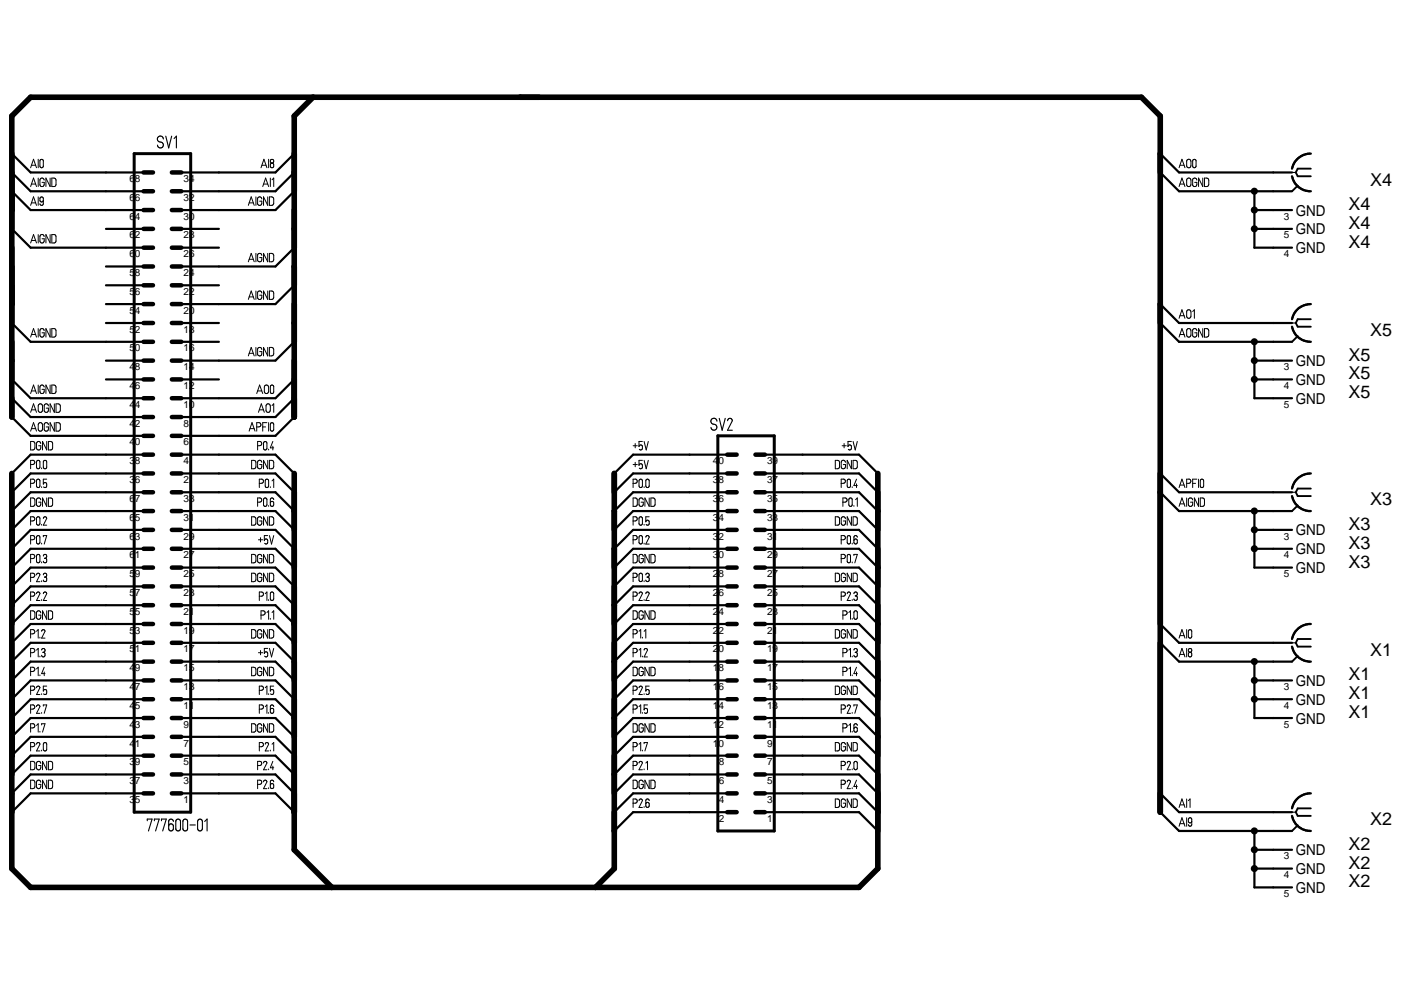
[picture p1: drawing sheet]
<svg xmlns="http://www.w3.org/2000/svg" width="297mm" height="210mm" viewBox="0 0 297 210" stroke-linecap="round" stroke-linejoin="round" font-family="sans-serif">
<g fill="none" stroke="#000" stroke-width=".47">
<path d="M2.5 36.5l4 4h23.9M2.5 32.5l4 4h23.9M62.3 36.5l-4 4h-19.9M62.3 32.5l-4 4h-19.9M245.5 36.5l3.9 4h23.9M245.5 32.5l3.9 4h23.9M2.5 48.4l4 4h23.9M2.5 40.5l4 4h23.9M22.4 48.4h8M22.4 56.4h8M38.4 48.4h7.9M38.4 52.4h7.9"/>
<path d="M62.3 40.5l-4 4h-19.9M62.3 52.4l-4 4h-19.9M265.4 48.4h7.9M265.4 40.5v11.9h7.9M265.4 44.5h7.9M2.5 68.3l4 4h23.9M22.4 76.3h8M22.4 68.3h8M22.4 60.4h8M22.4 64.3h8M38.4 72.3h7.9M38.4 68.3h7.9"/>
<path d="M38.4 60.4h7.9M62.3 72.3l-4 4h-19.9M62.3 60.4l-4 3.9h-19.9M245.5 68.3l3.9 4h23.9M245.5 64.3l3.9 4h23.9M265.4 72.3v12h7.9M265.4 76.3h7.9M2.5 80.3l4 4h23.9M2.5 84.3l4 3.9h23.9M2.5 88.2l4 4h23.9M22.4 80.3h8M30.4 96.2h-23.9l-4 4"/>
<path d="M38.4 96.2h19.9l4 4M38.4 80.3h7.9M62.3 80.3l-4 4h-19.9M62.3 84.3l-4 3.9h-19.9M62.3 88.2l-4 4h-19.9M153.9 96.2h-20l-3.9 4M161.8 96.2h19.9l4 4M265.4 80.3h7.9M30.4 116.1h-23.9l-4 4M30.4 112.1h-23.9l-4 4M30.4 108.1h-23.9l-4 4M30.4 104.2h-23.9l-4 3.9"/>
<path d="M30.4 100.2h-23.9l-4 4M38.4 116.1h19.9l4 4M38.4 112.1h19.9l4 4M38.4 108.1h19.9l4 4M38.4 104.2h19.9l4 3.9M38.4 100.2h19.9l4 4M153.9 116.1h-20l-3.9 4M153.9 112.1h-20l-3.9 4M153.9 108.1h-20l-3.9 4M153.9 104.2h-20l-3.9 3.9M153.9 100.2h-20l-3.9 4M161.8 116.1h19.9l4 4"/>
<path d="M161.8 112.1h19.9l4 4M161.8 108.1h19.9l4 4M161.8 104.2h19.9l4 3.9M161.8 100.2h19.9l4 4M245.5 104.2l3.9 3.9h23.9M245.5 100.2l3.9 4h23.9M265.4 108.1v12h7.9M265.4 116.1h7.9M265.4 112.1h7.9M30.4 140h-23.9l-4 4M30.4 136h-23.9l-4 4M30.4 120.1h-23.9l-4 4"/>
<path d="M30.4 124.1h-23.9l-4 4M30.4 128.1h-23.9l-4 3.9M30.4 132h-23.9l-4 4M38.4 140h19.9l4 4M38.4 136h19.9l4 4M38.4 120.1h19.9l4 4M38.4 124.1h19.9l4 4M38.4 128.1h19.9l4 3.9M38.4 132h19.9l4 4M153.9 140h-20l-3.9 4M153.9 136h-20l-3.9 4M153.9 120.1h-20l-3.9 4"/>
<path d="M153.9 124.1h-20l-3.9 4M153.9 128.1h-20l-3.9 3.9M153.9 132h-20l-3.9 4M161.8 140h19.9l4 4M161.8 136h19.9l4 4M161.8 120.1h19.9l4 4M161.8 124.1h19.9l4 4M161.8 128.1h19.9l4 3.9M161.8 132h19.9l4 4M245.5 136l3.9 4h23.9M245.5 132l3.9 4h23.9M265.4 140v11.9h7.9"/>
<path d="M30.4 151.9h-23.9l-4 4M30.4 148h-23.9l-4 3.9M30.4 144h-23.9l-4 4M30.4 155.9h-23.9l-4 4M30.4 159.9h-23.9l-4 4M38.4 151.9h19.9l4 4M38.4 148h19.9l4 3.9M38.4 144h19.9l4 4M38.4 155.9h19.9l4 4M38.4 159.9h19.9l4 4M153.9 151.9h-20l-3.9 4M153.9 148h-20l-3.9 3.9"/>
<path d="M153.9 144h-20l-3.9 4M153.9 155.9h-20l-3.9 4M153.9 159.9h-20l-3.9 4M161.8 151.9h19.9l4 4M161.8 148h19.9l4 3.9M161.8 144h19.9l4 4M161.8 155.9h19.9l4 4M161.8 159.9h19.9l4 4M265.4 148h7.9M265.4 144h7.9M30.4 163.9h-23.9l-4 4M30.4 167.9h-23.9l-4 4"/>
<path d="M38.4 163.9h19.9l4 4M38.4 167.9h19.9l4 4M153.9 171.9h-20l-3.9 3.9M153.9 163.9h-20l-3.9 4M153.9 167.9h-20l-3.9 4M161.8 171.9h19.9l4 3.9M161.8 163.9h19.9l4 4M161.8 167.9h19.9l4 4M245.5 171.9l3.9 3.9h23.9M245.5 167.9l3.9 4h23.9M265.4 175.8v12h7.9M265.4 179.8h7.9"/>
<path d="M265.4 183.8h7.9"/>
</g>
<path d="M273.3 37.3a4 4 0 0 0 4 3.2M277.3 32.5a4 4 0 0 0-4 3.2M273.3 69.1a4 4 0 0 0 4 3.2M277.3 64.3a4 4 0 0 0-4 3.2M273.3 105a4 4 0 0 0 4 3.1M277.3 100.2a4 4 0 0 0-4 3.2M273.3 136.8a4 4 0 0 0 4 3.2M277.3 132a4 4 0 0 0-4 3.2M273.3 172.6a4 4 0 0 0 4 3.2M277.3 167.9a3.9 3.9 0 0 0-4 3.1" fill="none" stroke="#000" stroke-width=".49"/>
<path d="M274.6 39.3l-1.3 1.2M277.3 35.7h-2.7l-.4 .8 .4 .8h2.7M274.6 71.1l-1.3 1.2M277.3 67.5h-2.7l-.4 .8 .4 .8h2.7M274.6 107l-1.3 1.1M277.3 103.4h-2.7l-.4 .8 .4 .8h2.7M274.6 138.8l-1.3 1.2M277.3 135.2h-2.7l-.4 .8 .4 .8h2.7M274.6 174.6l-1.3 1.2M277.3 171h-2.7l-.4 .9 .4 .7h2.7" fill="none" stroke="#000" stroke-width=".4"/>
<g fill="none" stroke="#000" stroke-width=".23">
<path d="M34.6 29.4a.66 .66 0 0 0-.8-.6 .66 .66 0 0 0-.5 .9 .66 .66 0 0 0 .8 .4 .63 .63 0 0 1 .2 1.1 .63 .63 0 0 1-1-.5M35.1 28.8l.6 2.5 .6-2.5M36.8 29.3l.5-.5v2.5M273.3 36.5h.9M273.3 68.3h.9M151.7 89.1a.67 .67 0 0 0-.8-.6 .67 .67 0 0 0-.5 .9 .67 .67 0 0 0 .9 .4 .63 .63 0 0 1 .1 1.1 .63 .63 0 0 1-1-.5M152.2 88.5l.6 2.5 .6-2.5M153.9 89a.51 .51 0 0 1 .5-.5 .51 .51 0 0 1 .5 .5l-1 2h1M273.3 104.2h.9M273.3 136h.9M31.2 173.7v-.4h1l-.8 2.5M32.7 173.7v-.4h1l-.8 2.5"/>
<path d="M34.2 173.7v-.4h1l-.8 2.5M36.7 173.8a.5 .5 0 0 0-.5-.5 .5 .5 0 0 0-.5 .5v1.5a.5 .5 0 0 0 .5 .5 .5 .5 0 0 0 .5-.5v-.5a.5 .5 0 0 0-.5-.5 .5 .5 0 0 0-.5 .5M37.3 173.5l.5-.2 .4 .4v1.6a.5 .5 0 0 1-.5 .5 .5 .5 0 0 1-.5-.5zM38.8 173.5l.5-.2 .4 .4v1.6a.5 .5 0 0 1-.5 .5 .5 .5 0 0 1-.5-.5zM40.2 174.6h1.1M41.9 173.5l.5-.2 .4 .4v1.6a.51 .51 0 0 1-.5 .5 .51 .51 0 0 1-.5-.5zM43.3 173.8l.5-.5v2.5M273.3 171.9h.9"/>
</g>
<g fill="none" stroke="#000" stroke-width=".95">
<path d="M30.4 36.5h2M36.4 36.5h2M30.4 44.5h2M30.4 40.5h2M30.4 52.4h2M30.4 48.4h2M30.4 56.4h2M36.4 44.5h2M36.4 40.5h2M36.4 52.4h2M36.4 48.4h2M36.4 56.4h2"/>
<path d="M30.4 64.3h2M30.4 60.4h2M30.4 72.3h2M30.4 68.3h2M30.4 76.3h2M36.4 64.3h2M36.4 60.4h2M36.4 72.3h2M36.4 68.3h2M36.4 76.3h2M30.4 96.2h2M30.4 80.3h2"/>
<path d="M30.4 92.2h2M30.4 88.2h2M30.4 84.3h2M36.4 96.2h2M36.4 80.3h2M36.4 92.2h2M36.4 88.2h2M36.4 84.3h2M153.9 96.2h2M159.8 96.2h2M30.4 100.2h2M30.4 104.2h2"/>
<path d="M30.4 108.1h2M30.4 112.1h2M30.4 116.1h2M36.4 100.2h2M36.4 104.2h2M36.4 108.1h2M36.4 112.1h2M36.4 116.1h2M153.9 100.2h2M153.9 104.2h2M153.9 108.1h2M153.9 112.1h2"/>
<path d="M153.9 116.1h2M159.8 100.2h2M159.8 104.2h2M159.8 108.1h2M159.8 112.1h2M159.8 116.1h2M30.4 120.1h2M30.4 124.1h2M30.4 128.1h2M30.4 132h2M30.4 136h2M30.4 140h2"/>
<path d="M36.4 120.1h2M36.4 124.1h2M36.4 128.1h2M36.4 132h2M36.4 136h2M36.4 140h2M153.9 120.1h2M153.9 124.1h2M153.9 128.1h2M153.9 132h2M153.9 136h2M153.9 140h2"/>
<path d="M159.8 120.1h2M159.8 124.1h2M159.8 128.1h2M159.8 132h2M159.8 136h2M159.8 140h2M30.4 144h2M30.4 148h2M30.4 151.9h2M30.4 159.9h2M30.4 155.9h2M36.4 144h2"/>
<path d="M36.4 148h2M36.4 151.9h2M36.4 159.9h2M36.4 155.9h2M153.9 144h2M153.9 148h2M153.9 151.9h2M153.9 159.9h2M153.9 155.9h2M159.8 144h2M159.8 148h2M159.8 151.9h2"/>
<path d="M159.8 159.9h2M159.8 155.9h2M30.4 167.9h2M30.4 163.9h2M36.4 167.9h2M36.4 163.9h2M153.9 171.9h2M153.9 167.9h2M153.9 163.9h2M159.8 171.9h2M159.8 167.9h2M159.8 163.9h2"/>
</g>
<path d="M28.4 32.5h11.9v139.4h-11.9zM151.9 92.2h11.9v83.6h-11.9z" fill="none" stroke="#000" stroke-width=".63"/>
<g fill="none" stroke="#000" stroke-width=".21">
<path d="M6.5 39.5l.6-1.8 .6 1.8M6.5 35.5l.6-1.8 .6 1.8M6.7 35h.9M6.7 38.9h.9M8.1 33.7v1.8M8.1 37.7v1.8M8.5 33.8l.4-.1 .2 .2 .1 1.2a.36 .36 0 0 1-.4 .4 .36 .36 0 0 1-.4-.4zM8.9 38.6h.5v.4M9.3 38.1a.44 .44 0 0 0-.4-.4 .44 .44 0 0 0-.5 .4v.9a.44 .44 0 0 0 .5 .5 .44 .44 0 0 0 .4-.5M10.6 37.7v1.8l-.9-1.8v1.8M11 37.7h.6l.2 .3 .1 1-.3 .5h-.6zM55.2 35.5l.6-1.8 .7 1.8"/>
<path d="M55.4 35h.9M55.6 39.5l.6-1.8 .6 1.8M55.8 38.9h.8M56.8 33.7v1.8M57.2 37.7v1.8M57.3 34.6l.2-.1a.45 .45 0 0 1 .4 .6 .45 .45 0 0 1-.6 .3zM57.6 38l.3-.3v1.8M249.4 35.5l.7-1.8 .6 1.8M249.4 39.5l.7-1.8 .6 1.8M249.6 35h.9M249.6 38.9h.9M251.9 34.1a.44 .44 0 0 0-.4-.4 .44 .44 0 0 0-.4 .4v1a.44 .44 0 0 0 .4 .4 .44 .44 0 0 0 .4-.4"/>
<path d="M251.9 38.1a.44 .44 0 0 0-.4-.4 .44 .44 0 0 0-.4 .4v.9a.44 .44 0 0 0 .4 .5 .44 .44 0 0 0 .4-.5M252 34.1v1M252 38.1v.9M252.3 38.1a.46 .46 0 0 1 .5-.4 .46 .46 0 0 1 .4 .4M252.3 38.1v.9M252.4 33.8l.4-.1 .2 .2v1.2a.36 .36 0 0 1-.3 .4 .36 .36 0 0 1-.4-.4zM252.8 38.6h.4v.4a.46 .46 0 0 1-.4 .5 .46 .46 0 0 1-.5-.5M254.5 37.7v1.8l-.9-1.8v1.8M254.8 37.7h.6l.3 .3v1l-.3 .5h-.6zM6.5 43.5l.6-1.8 .6 1.8M6.5 51.4l.6-1.8 .6 1.8M6.7 42.9h.9"/>
<path d="M6.7 50.9h.9M8.1 41.7v1.8M8.1 49.6v1.8M8.9 50.5h.5v.5M9.2 42.4a.36 .36 0 0 1-.4 .3 .36 .36 0 0 1-.4-.3v-.4a.36 .36 0 0 1 .4-.3 .36 .36 0 0 1 .4 .3v1.1a.36 .36 0 0 1-.4 .4 .36 .36 0 0 1-.4-.4M9.3 50.1a.44 .44 0 0 0-.4-.5 .44 .44 0 0 0-.5 .5v.9a.44 .44 0 0 0 .5 .4 .44 .44 0 0 0 .4-.4M10.6 49.6v1.8l-.9-1.8v1.8M11 49.6l.6 .1 .2 .2 .1 1.1-.3 .4h-.6zM52.5 55.4l.6-1.8 .7 1.8M52.5 43.5l.6-1.8 .7 1.8M52.7 42.9h.9M52.7 54.9h.9"/>
<path d="M54.1 41.7v1.8M54.1 53.6v1.8M55.4 42.1a.44 .44 0 0 0-.5-.4 .44 .44 0 0 0-.4 .4v.9a.44 .44 0 0 0 .4 .5 .44 .44 0 0 0 .5-.5v-.4h-.5M55.4 54a.44 .44 0 0 0-.5-.4 .44 .44 0 0 0-.4 .4v1a.44 .44 0 0 0 .4 .4 .44 .44 0 0 0 .5-.4v-.5h-.5M56.6 41.7v1.8l-.8-1.8v1.8M56.6 53.6v1.8l-.8-1.8v1.8M57 41.7h.6l.3 .2v1.1l-.3 .4-.6 .1zM57 53.6h.6l.3 .3v1.1l-.3 .4h-.6zM6.5 71.3l.6-1.8 .6 1.8M6.7 70.8h.9M8.1 69.5v1.8M8.9 70.4h.5v.5"/>
<path d="M9.3 70a.44 .44 0 0 0-.4-.5 .44 .44 0 0 0-.5 .5v.9a.44 .44 0 0 0 .5 .4 .44 .44 0 0 0 .4-.4M10.6 69.5v1.8l-.9-1.8v1.8M11 69.5l.6 .1 .2 .2 .1 1.1-.3 .4h-.6zM52.5 75.3l.6-1.8 .7 1.8M52.5 63.4l.6-1.8 .7 1.8M52.7 74.8h.9M52.7 62.8h.9M54.1 61.6v1.8M54.1 73.5v1.8M55.4 62a.44 .44 0 0 0-.5-.4 .44 .44 0 0 0-.4 .4v.9a.44 .44 0 0 0 .4 .5 .44 .44 0 0 0 .5-.5v-.4h-.5M55.4 74a.44 .44 0 0 0-.5-.5 .44 .44 0 0 0-.4 .5v.9a.44 .44 0 0 0 .4 .4 .44 .44 0 0 0 .5-.4v-.5h-.5M56.6 61.6v1.8l-.8-1.8v1.8"/>
<path d="M56.6 73.5v1.8l-.8-1.8v1.8M57 61.6h.6l.3 .2v1.1l-.3 .4-.6 .1zM57 73.5l.6 .1 .3 .2v1.1l-.3 .4h-.6zM249.4 67.4l.7-1.8 .6 1.8M249.4 71.3l.7-1.8 .6 1.8M249.6 66.8h.9M249.6 70.8h.9M251.9 66a.44 .44 0 0 0-.4-.5 .44 .44 0 0 0-.4 .5v.9a.44 .44 0 0 0 .4 .5 .44 .44 0 0 0 .4-.5M251.9 70a.44 .44 0 0 0-.4-.5 .44 .44 0 0 0-.4 .5v.9a.44 .44 0 0 0 .4 .4 .44 .44 0 0 0 .4-.4M252 66v.9M252 70v.9M252.3 70a.46 .46 0 0 1 .5-.5 .46 .46 0 0 1 .4 .5"/>
<path d="M252.3 70v.9M252.3 65.9l.4-.3v1.8M252.8 70.4h.4v.5a.46 .46 0 0 1-.4 .4 .46 .46 0 0 1-.5-.4M254.5 69.5v1.8l-.9-1.8v1.8M254.8 69.5l.6 .1 .3 .2v1.1l-.3 .4h-.6zM6.5 93.4l.6 .1 .2 .2 .1 1.1-.3 .4h-.6zM6.5 91.2l.6-1.8 .6 1.8M6.5 87.2l.6-1.8 .6 1.8M6.5 83.3l.6-1.8 .6 1.8M6.7 90.7h.9M6.7 86.7h.9M6.7 82.7h.9"/>
<path d="M6.9 97.4a.46 .46 0 0 1 .5 .4 .46 .46 0 0 1-.5 .5h-.4M6.9 97.4h-.4v1.8M7.8 97.5l.3-.1 .3 .2v1.2a.36 .36 0 0 1-.3 .4 .36 .36 0 0 1-.4-.4zM8.1 81.5v1.8M8.2 85.6l.2-.2 .5 .2 .1 1.2a.44 .44 0 0 1-.5 .5 .44 .44 0 0 1-.4-.5zM8.2 89.6l.2-.2 .5 .2 .1 1.2a.44 .44 0 0 1-.5 .4 .44 .44 0 0 1-.4-.4zM8.6 93.9a.44 .44 0 0 0-.4-.5 .44 .44 0 0 0-.5 .5v.9a.46 .46 0 0 0 .5 .4 .46 .46 0 0 0 .4-.4v-.5h-.4M8.8 99v.2M8.9 82.4h.5v.4M9.2 97.5l.4-.1 .3 .2v1.2a.36 .36 0 0 1-.4 .4 .36 .36 0 0 1-.3-.4zM9.3 81.9a.44 .44 0 0 0-.4-.4 .44 .44 0 0 0-.5 .4v.9a.44 .44 0 0 0 .5 .5 .44 .44 0 0 0 .4-.5M9.3 89.9a.46 .46 0 0 1 .5-.5 .46 .46 0 0 1 .4 .5"/>
<path d="M9.3 85.9a.46 .46 0 0 1 .5-.5 .46 .46 0 0 1 .4 .5M9.4 85.9v.9M9.4 89.9v.9M9.8 86.4h.4v.4a.46 .46 0 0 1-.4 .5 .46 .46 0 0 1-.5-.5M9.8 90.3h.4v.5a.46 .46 0 0 1-.4 .4 .46 .46 0 0 1-.5-.4M9.9 93.4v1.8l-.9-1.8v1.8M10.2 93.4l.7 .1 .2 .2v1.2l-.2 .3h-.7zM10.6 81.5v1.8l-.9-1.8v1.8M11 81.5h.6l.2 .2 .1 1.1-.3 .4-.6 .1zM11.5 85.4v1.8l-.9-1.8v1.8M11.5 89.4v1.8l-.9-1.8v1.8M11.9 89.4l.6 .1 .2 .2 .1 1.1-.3 .4h-.6z"/>
<path d="M11.9 85.4l.6 .1 .2 .2 .1 1.1-.3 .4h-.6zM52.7 91.2l.6-1.8 .7 1.8M52.9 90.7h.9M53.2 97.4h.6l.3 .3v1.1l-.3 .4h-.6zM54.3 90.3h.5a.44 .44 0 0 0 .4-.4 .44 .44 0 0 0-.4-.5h-.5v1.8M54.3 83.3l.6-1.8 .7 1.8M54.5 94.3h.4a.44 .44 0 0 0 .5-.4 .44 .44 0 0 0-.5-.5h-.4v1.8M54.5 82.7h.9M54.7 87.2l.6-1.8 .6 1.8M54.9 86.7h.9M55.4 97.8a.44 .44 0 0 0-.5-.4 .44 .44 0 0 0-.4 .4v1a.44 .44 0 0 0 .4 .4 .44 .44 0 0 0 .5-.4v-.5h-.5M55.6 90.3h.6"/>
<path d="M55.9 93.5l.3-.1 .3 .3v1.1a.36 .36 0 0 1-.4 .4 .36 .36 0 0 1-.3-.4v-1zM56.4 85.6l.2-.2 .5 .2 .1 1.2a.46 .46 0 0 1-.5 .5 .46 .46 0 0 1-.4-.5zM56.5 89.4h-.9v1.8M56.6 97.4v1.8l-.8-1.8v1.8M56.8 81.9a.44 .44 0 0 0-.4-.4 .44 .44 0 0 0-.5 .4v.9a.44 .44 0 0 0 .5 .5 .44 .44 0 0 0 .4-.5M56.8 81.9v.9M56.8 89.4v1.8M56.8 95v.2M57 97.4h.6l.3 .3v1.1l-.3 .4h-.6zM57.3 81.6l.3-.1 .3 .2v1.2a.36 .36 0 0 1-.3 .4 .36 .36 0 0 1-.4-.4zM57.3 89.6l.3-.1 .3 .2v1.2a.36 .36 0 0 1-.3 .3 .36 .36 0 0 1-.4-.3zM57.6 85.8l.3-.4v1.8"/>
<path d="M57.7 94.4v.8M57.7 93.4l-.5 1.4h.7M133.9 94.3h.9M133.9 98.3h.9M134.4 93.9v.9M134.4 97.8v1M135.9 93.4h-.7v1.1a.36 .36 0 0 1 .4-.4 .36 .36 0 0 1 .3 .4l-.1 .6-.3 .1-.2-.1M135.9 97.4h-.7v1.1a.36 .36 0 0 1 .4-.4 .36 .36 0 0 1 .3 .4l-.1 .6-.3 .1-.2-.2M136.3 93.4l.4 1.8 .5-1.8M136.3 97.4l.4 1.8 .5-1.8M176.7 97.4h.6l.3 .3v1.2l-.3 .3h-.6zM178.2 94.3h.8"/>
<path d="M178.6 93.9v.9M178.9 97.8a.44 .44 0 0 0-.5-.4 .44 .44 0 0 0-.4 .4v1a.44 .44 0 0 0 .4 .4 .44 .44 0 0 0 .5-.4v-.5h-.5M180.1 93.4h-.7v1.1a.36 .36 0 0 1 .4-.4 .36 .36 0 0 1 .3 .4l-.1 .6-.3 .1-.2-.1M180.1 97.4v1.8l-.9-1.8v1.8M180.5 97.4h.6l.2 .3 .1 1.1-.3 .4h-.6zM180.5 93.4l.4 1.8 .5-1.8M6.5 105.4h.6l.2 .2 .1 1.1-.3 .4h-.6zM6.5 102.3h.4M6.5 110.2h.4a.44 .44 0 0 0 .5-.4 .44 .44 0 0 0-.5-.5h-.4v1.8M6.9 113.3a.46 .46 0 0 1 .5 .5 .46 .46 0 0 1-.5 .4h-.4M6.9 113.3h-.4v1.8M6.9 102.3a.43 .43 0 0 0 .5-.5 .43 .43 0 0 0-.5-.4h-.4v1.8"/>
<path d="M6.9 117.3h-.4v1.8M6.9 117.3a.46 .46 0 0 1 .5 .4 .46 .46 0 0 1-.5 .5h-.4M7.8 113.5l.3-.2 .3 .3v1.2a.36 .36 0 0 1-.3 .3 .36 .36 0 0 1-.4-.3zM7.8 101.5l.3-.1 .3 .2v1.2a.36 .36 0 0 1-.3 .4 .36 .36 0 0 1-.4-.4zM7.8 109.5l.3-.2 .3 .3v1.2a.36 .36 0 0 1-.3 .3 .36 .36 0 0 1-.4-.3zM7.8 117.4l.3-.1 .3 .2v1.2a.36 .36 0 0 1-.3 .4 .36 .36 0 0 1-.4-.4zM8.6 105.8a.44 .44 0 0 0-.4-.4 .44 .44 0 0 0-.5 .4v.9a.46 .46 0 0 0 .5 .5 .46 .46 0 0 0 .4-.5v-.4h-.4M8.8 103v.2M8.8 111v.1M8.8 114.9v.2M8.8 118.9v.2M9.2 113.6v-.3h.7l-.5 1.8"/>
<path d="M9.2 117.7a.39 .39 0 0 1 .4-.4 .39 .39 0 0 1 .3 .5 .39 .39 0 0 1-.4 .3M9.2 109.7a.36 .36 0 0 1 .3-.4 .36 .36 0 0 1 .4 .4l-.7 1.4h.7M9.4 118.1h.1M9.5 118.1a.48 .48 0 0 1 .4 .5 .48 .48 0 0 1-.4 .5l-.3-.4M9.9 101.4h-.7v1a.36 .36 0 0 1 .3-.3 .36 .36 0 0 1 .4 .3l-.1 .7-.4 .1-.2-.2M9.9 105.4v1.7l-.9-1.7v1.7M10.2 105.4h.7l.2 .2v1.3l-.2 .2h-.7zM53.2 117.3h.6l.3 .3v1.1l-.3 .4h-.6zM53.2 109.3l.6 .1 .3 .2v1.1l-.3 .4h-.6zM54.5 106.3h.4a.44 .44 0 0 0 .5-.5 .44 .44 0 0 0-.5-.4h-.4v1.7M54.7 114.2h.9M54.9 102.3h.4"/>
<path d="M55.1 113.8v.9M55.3 102.3a.43 .43 0 0 0 .4-.5 .43 .43 0 0 0-.4-.4h-.4v1.8M55.4 109.8a.44 .44 0 0 0-.5-.5 .44 .44 0 0 0-.4 .5v.9a.44 .44 0 0 0 .4 .5 .44 .44 0 0 0 .5-.5v-.5h-.5M55.4 117.8a.44 .44 0 0 0-.5-.5 .44 .44 0 0 0-.4 .5v.9a.44 .44 0 0 0 .4 .4 .44 .44 0 0 0 .5-.4v-.5h-.5M55.9 105.4h.3l.3 .2v1.2a.36 .36 0 0 1-.4 .4 .36 .36 0 0 1-.3-.4v-1.1zM56.3 101.4h.2l.3 .2v1.2a.36 .36 0 0 1-.3 .4 .36 .36 0 0 1-.4-.4v-1.1zM56.6 109.3v1.8l-.8-1.8v1.8M56.6 117.3v1.8l-.8-1.8v1.8M56.6 113.3h-.7v1.1a.36 .36 0 0 1 .4-.4 .36 .36 0 0 1 .3 .4v.6l-.4 .1-.2-.1M56.8 107v.1M57 109.3l.6 .1 .3 .2v1.1l-.3 .4h-.6zM57 117.3h.6l.3 .3v1.1l-.3 .4h-.6z"/>
<path d="M57 113.3l.4 1.8 .5-1.8M57.2 103v.2M57.6 101.7l.3-.3v1.8M57.9 105.7a.36 .36 0 0 0-.3-.3 .36 .36 0 0 0-.4 .3v1.1a.36 .36 0 0 0 .4 .4 .36 .36 0 0 0 .3-.4v-.4a.36 .36 0 0 0-.3-.3 .36 .36 0 0 0-.4 .3M133.9 105.4h.7l.2 .2v1.1l-.2 .4h-.7zM133.9 110.2h.5a.44 .44 0 0 0 .4-.4 .44 .44 0 0 0-.4-.5h-.5v1.8M133.9 117.3h.7l.2 .3v1.1l-.2 .4h-.7zM133.9 102.3h.5M134.4 102.3a.43 .43 0 0 0 .4-.5 .43 .43 0 0 0-.4-.4h-.5v1.8M134.4 113.3h-.5v1.8M134.4 113.3a.46 .46 0 0 1 .4 .5 .46 .46 0 0 1-.4 .4h-.5M135.3 101.5l.3-.1 .3 .2v1.2a.36 .36 0 0 1-.3 .4 .36 .36 0 0 1-.4-.4z"/>
<path d="M135.3 109.5l.3-.2 .3 .3v1.2a.36 .36 0 0 1-.3 .3 .36 .36 0 0 1-.4-.3zM135.3 113.5l.3-.2 .3 .3v1.2a.36 .36 0 0 1-.3 .3 .36 .36 0 0 1-.4-.3zM136.1 105.8a.44 .44 0 0 0-.5-.4 .44 .44 0 0 0-.4 .4v.9a.44 .44 0 0 0 .4 .5 .44 .44 0 0 0 .5-.5v-.4h-.5M136.1 117.8a.44 .44 0 0 0-.5-.5 .44 .44 0 0 0-.4 .5v.9a.44 .44 0 0 0 .4 .4 .44 .44 0 0 0 .5-.4v-.5h-.5M136.3 103v.2M136.3 111v.1M136.3 114.9v.2M136.6 113.7a.36 .36 0 0 1 .4-.4 .36 .36 0 0 1 .4 .4l-.8 1.4h.8M136.8 101.4h.3l.2 .2 .1 1.2a.36 .36 0 0 1-.4 .4 .36 .36 0 0 1-.4-.4v-1.1zM137.4 109.3h-.8v1.1a.36 .36 0 0 1 .4-.3 .36 .36 0 0 1 .4 .3l-.1 .6-.4 .1-.2-.1M137.4 105.4v1.7l-1-1.7v1.7M137.4 117.3v1.8l-1-1.8v1.8"/>
<path d="M137.7 105.4h.6l.3 .2v1.1l-.3 .4h-.6zM137.7 117.3h.6l.3 .3v1.1l-.3 .4h-.6zM176.7 109.3l.6 .1 .3 .2v1.3l-.3 .2h-.6zM178 102.3h.4M178.3 106.3h.5a.44 .44 0 0 0 .4-.5 .44 .44 0 0 0-.4-.4h-.5v1.7M178.4 102.3a.43 .43 0 0 0 .5-.5 .43 .43 0 0 0-.5-.4h-.4v1.8M178.4 113.3h-.4v1.8M178.4 117.3h-.4v1.8M178.4 113.3a.46 .46 0 0 1 .5 .5 .46 .46 0 0 1-.5 .4h-.4M178.4 117.3a.46 .46 0 0 1 .5 .4 .46 .46 0 0 1-.5 .5h-.4M178.9 109.8a.44 .44 0 0 0-.5-.5 .44 .44 0 0 0-.4 .5v.9a.44 .44 0 0 0 .4 .5 .44 .44 0 0 0 .5-.5v-.5h-.5M179.3 117.4l.3-.1 .3 .2v1.2a.35 .35 0 0 1-.3 .4 .35 .35 0 0 1-.4-.4z"/>
<path d="M179.4 101.4h.4l.1 .2v1.2a.35 .35 0 0 1-.3 .4 .35 .35 0 0 1-.4-.4v-1.1zM179.4 113.4h.4l.1 .2v1.2a.35 .35 0 0 1-.3 .3 .35 .35 0 0 1-.4-.3v-1.1zM179.7 105.5l.3-.1 .3 .2v1.2a.36 .36 0 0 1-.4 .4 .36 .36 0 0 1-.3-.4zM180.1 109.3v1.8l-.9-1.8v1.8M180.3 103v.2M180.3 114.9v.2M180.3 118.9v.2M180.5 109.3l.6 .1 .2 .2 .1 1.1-.3 .4h-.6zM180.7 107v.1M180.7 117.6v-.3h.7l-.6 1.8M181 105.7l.4-.3v1.7M181.2 102.4v.8"/>
<path d="M181.2 101.4l-.5 1.3h.7M181.4 113.7a.36 .36 0 0 0-.4-.4 .36 .36 0 0 0-.3 .4v1.1a.36 .36 0 0 0 .3 .3 .36 .36 0 0 0 .4-.3v-.4a.36 .36 0 0 0-.4-.4 .36 .36 0 0 0-.3 .4M249.4 103.2l.7-1.8 .6 1.8M249.4 107.1l.7-1.7 .6 1.7M249.6 102.6h.9M249.6 106.6h.9M251.1 102.3h.4M251.1 105.4v1.7M251.5 102.3a.43 .43 0 0 0 .5-.5 .43 .43 0 0 0-.5-.4h-.4v1.8M251.9 106.3h.4v.4M252.3 105.8a.44 .44 0 0 0-.4-.4 .44 .44 0 0 0-.5 .4v.9a.44 .44 0 0 0 .5 .5 .44 .44 0 0 0 .4-.5M252.3 102.3h.6"/>
<path d="M253.2 101.4h-.9v1.8M253.6 101.4v1.8M253.6 105.4v1.7l-.9-1.7v1.7M253.9 105.4h.7l.2 .2v1.1l-.2 .4h-.7zM254.1 101.4h.3l.2 .2 .1 1.2a.36 .36 0 0 1-.4 .4 .36 .36 0 0 1-.4-.4v-1.1zM6.5 134.1h.4a.46 .46 0 0 0 .5-.4 .46 .46 0 0 0-.5-.5h-.4v1.8M6.5 129.2l.6 .1 .2 .2 .1 1.1-.3 .4h-.6zM6.5 126.2h.4a.44 .44 0 0 0 .5-.5 .44 .44 0 0 0-.5-.4h-.4v1.8M6.5 138.1h.4a.46 .46 0 0 0 .5-.4 .46 .46 0 0 0-.5-.5h-.4v1.8M6.5 122.2h.4a.44 .44 0 0 0 .5-.5 .44 .44 0 0 0-.5-.4h-.4v1.8M7.7 125.6a.36 .36 0 0 1 .4-.3 .36 .36 0 0 1 .3 .3l-.7 1.5h.7M7.7 133.6l.4-.4v1.8"/>
<path d="M7.7 137.6l.4-.4v1.8M7.7 121.6a.36 .36 0 0 1 .4-.3 .36 .36 0 0 1 .3 .3l-.7 1.5h.7M8.4 134.8v.2M8.4 138.8v.2M8.6 129.7a.44 .44 0 0 0-.4-.5 .44 .44 0 0 0-.5 .5v.9a.46 .46 0 0 0 .5 .5 .46 .46 0 0 0 .4-.5v-.4h-.4M8.8 133.6a.36 .36 0 0 1 .4-.4 .36 .36 0 0 1 .3 .4l-.7 1.4h.7M8.8 137.6a.39 .39 0 0 1 .4-.4 .39 .39 0 0 1 .4 .5 .39 .39 0 0 1-.4 .3M8.8 122.9v.2M8.8 126.9v.2M9.1 138h.1M9.2 125.6a.36 .36 0 0 1 .3-.3 .36 .36 0 0 1 .4 .3l-.7 1.5h.7M9.2 121.6a.39 .39 0 0 1 .4-.3 .39 .39 0 0 1 .3 .5 .39 .39 0 0 1-.4 .3"/>
<path d="M9.2 138a.47 .47 0 0 1 .3 .6 .47 .47 0 0 1-.5 .4l-.2-.4M9.4 122.1h.1M9.5 122.1a.46 .46 0 0 1 .4 .6 .46 .46 0 0 1-.5 .3l-.2-.3M9.9 129.2v1.8l-.9-1.8v1.8M10.2 129.2l.7 .1 .2 .2v1.3l-.2 .2h-.7zM53.2 133.2l.6 .1 .3 .2v1.1l-.3 .4h-.6zM53.2 121.3h.6l.3 .3v1l-.3 .4-.6 .1zM54.7 138.1h.9M54.9 126.2h.4a.44 .44 0 0 0 .4-.5 .44 .44 0 0 0-.4-.4h-.4v1.8M55.1 137.6v1M55.2 130.2h.4M55.4 121.7a.44 .44 0 0 0-.5-.4 .44 .44 0 0 0-.4 .4v.9a.44 .44 0 0 0 .4 .5 .44 .44 0 0 0 .5-.5v-.4h-.5"/>
<path d="M55.4 133.7a.44 .44 0 0 0-.5-.5 .44 .44 0 0 0-.4 .5v.9a.44 .44 0 0 0 .4 .4 .44 .44 0 0 0 .5-.4v-.5h-.5M55.6 130.1a.44 .44 0 0 0 .5-.4 .44 .44 0 0 0-.5-.5h-.4v1.8M56.1 125.6l.4-.3v1.8M56.5 129.6l.3-.4v1.8M56.6 121.3v1.8l-.8-1.8v1.8M56.6 133.2v1.8l-.8-1.8v1.8M56.6 137.2h-.7v1.1a.36 .36 0 0 1 .4-.4 .36 .36 0 0 1 .3 .4v.6l-.3 .1-.3-.2M56.8 126.9v.2M57 121.3h.6l.3 .3v1l-.3 .4-.6 .1zM57 133.2l.6 .1 .3 .2v1.1l-.3 .4h-.6zM57 137.2l.4 1.8 .5-1.8M57.2 130.9v.1"/>
<path d="M57.3 125.4l.3-.1 .3 .2v1.2a.36 .36 0 0 1-.3 .3 .36 .36 0 0 1-.4-.3zM57.6 129.6l.3-.4v1.8M133.9 122.2h.5a.44 .44 0 0 0 .4-.5 .44 .44 0 0 0-.4-.4h-.5v1.8M133.9 126.2h.5a.44 .44 0 0 0 .4-.5 .44 .44 0 0 0-.4-.4h-.5v1.8M133.9 129.2l.7 .1 .2 .2v1.1l-.2 .4h-.7zM133.9 134.1h.5a.44 .44 0 0 0 .4-.4 .44 .44 0 0 0-.4-.5h-.5v1.8M133.9 138.1h.5a.44 .44 0 0 0 .4-.5 .44 .44 0 0 0-.4-.4h-.5v1.8M135.2 133.6l.4-.4v1.8M135.2 137.6l.4-.4v1.8M135.2 125.6a.36 .36 0 0 1 .4-.3 .36 .36 0 0 1 .3 .3l-.7 1.5h.7M135.3 121.4l.3-.1 .3 .2v1.2a.36 .36 0 0 1-.3 .4 .36 .36 0 0 1-.4-.4zM135.9 134.8v.2"/>
<path d="M135.9 138.8v.2M136.1 129.7a.44 .44 0 0 0-.5-.5 .44 .44 0 0 0-.4 .5v.9a.46 .46 0 0 0 .4 .5 .46 .46 0 0 0 .5-.5v-.4h-.5M136.3 122.9v.2M136.3 126.9v.2M136.3 133.6l.3-.4v1.8M136.3 137.6a.36 .36 0 0 1 .3-.4 .36 .36 0 0 1 .4 .4l-.7 1.4h.7M136.6 121.6a.39 .39 0 0 1 .5-.3 .39 .39 0 0 1 .3 .5 .39 .39 0 0 1-.4 .3M136.6 125.6a.36 .36 0 0 1 .4-.3 .36 .36 0 0 1 .4 .3l-.8 1.5h.8M136.9 122.1h.1M137 122.1a.47 .47 0 0 1 .4 .6 .47 .47 0 0 1-.6 .3l-.2-.3M137.4 129.2v1.8l-1-1.8v1.8M137.7 129.2l.6 .1 .3 .2v1.1l-.3 .4h-.6z"/>
<path d="M176.7 133.2l.6 .1 .3 .2v1.2l-.3 .3h-.6zM176.7 121.3h.6l.3 .3v1.2l-.3 .2-.6 .1zM178 126.2h.4a.44 .44 0 0 0 .5-.5 .44 .44 0 0 0-.5-.4h-.4v1.8M178.3 138.1h.5a.44 .44 0 0 0 .4-.5 .44 .44 0 0 0-.4-.4h-.5v1.8M178.3 130.2h.5M178.8 130.1a.44 .44 0 0 0 .4-.4 .44 .44 0 0 0-.4-.5h-.5v1.8M178.9 121.7a.44 .44 0 0 0-.5-.4 .44 .44 0 0 0-.4 .4v.9a.44 .44 0 0 0 .4 .5 .44 .44 0 0 0 .5-.5v-.4h-.5M178.9 133.7a.44 .44 0 0 0-.5-.5 .44 .44 0 0 0-.4 .5v.9a.44 .44 0 0 0 .4 .4 .44 .44 0 0 0 .5-.4v-.5h-.5M179.2 125.6a.35 .35 0 0 1 .4-.3 .35 .35 0 0 1 .3 .3l-.7 1.5h.7M179.6 129.6l.3-.4v1.8M179.6 137.6l.3-.4v1.8M180.1 121.3v1.8l-.9-1.8v1.8"/>
<path d="M180.1 133.2v1.8l-.9-1.8v1.8M180.3 126.9v.2M180.3 130.9v.1M180.3 138.8v.2M180.5 121.3h.6l.2 .3 .1 1-.3 .4-.6 .1zM180.5 133.2l.6 .1 .2 .2 .1 1.1-.3 .4h-.6zM180.7 125.6a.39 .39 0 0 1 .4-.3 .39 .39 0 0 1 .3 .4 .39 .39 0 0 1-.4 .4M180.7 137.6a.39 .39 0 0 1 .4-.4 .39 .39 0 0 1 .3 .5 .39 .39 0 0 1-.4 .3M180.7 129.4l.4-.2 .3 .3v1.2a.36 .36 0 0 1-.4 .3 .36 .36 0 0 1-.3-.3zM180.9 138h.1M180.9 126.1h.1M181 126.1a.46 .46 0 0 1 .4 .5 .46 .46 0 0 1-.6 .4l-.1-.3"/>
<path d="M181 138a.47 .47 0 0 1 .4 .6 .47 .47 0 0 1-.6 .4l-.1-.4M249.4 139l.7-1.8 .6 1.8M249.4 135l.7-1.8 .6 1.8M249.6 138.5h.9M249.6 134.5h.9M251.1 133.2v1.8M251.1 137.2v1.8M251.5 133.3l.3-.1 .3 .3v1.2a.36 .36 0 0 1-.3 .3 .36 .36 0 0 1-.4-.3zM251.5 138.2l.2-.2a.45 .45 0 0 1 .5 .6 .45 .45 0 0 1-.7 .3zM6.5 154h.4a.46 .46 0 0 0 .5-.4 .46 .46 0 0 0-.5-.5h-.4v1.8M6.5 150.1h.4a.46 .46 0 0 0 .5-.5 .46 .46 0 0 0-.5-.5l-.4 .1v1.7M6.5 146.1h.4"/>
<path d="M6.5 142.1h.4a.44 .44 0 0 0 .5-.5 .44 .44 0 0 0-.5-.4h-.4v1.8M6.9 157.1a.46 .46 0 0 1 .5 .5 .46 .46 0 0 1-.5 .4h-.4M6.9 157.1h-.4v1.8M6.9 146.1a.43 .43 0 0 0 .5-.5 .43 .43 0 0 0-.5-.4h-.4v1.8M7.7 157.5a.36 .36 0 0 1 .4-.4 .36 .36 0 0 1 .3 .4l-.7 1.4h.7M7.7 149.5a.36 .36 0 0 1 .4-.3 .36 .36 0 0 1 .3 .3l-.7 1.4h.7M7.7 145.5a.36 .36 0 0 1 .4-.3 .36 .36 0 0 1 .3 .3l-.7 1.5h.7M7.7 153.5l.4-.4v1.8M7.7 141.5l.4-.3v1.8M8.4 142.8v.2M8.4 154.7v.2M8.8 153.4v-.3h.7l-.5 1.8"/>
<path d="M8.8 146.8v.2M8.8 150.8v.1M8.8 158.7v.2M9.2 149.4v-.2h.7l-.5 1.7M9.2 157.2l.4-.1 .3 .3v1.1a.36 .36 0 0 1-.4 .4 .36 .36 0 0 1-.3-.4zM9.4 141.2l-.6 1.3h.7M9.4 142.2v.8M9.9 145.2h-.7v1a.36 .36 0 0 1 .3-.3 .36 .36 0 0 1 .4 .3l-.1 .7-.4 .1-.2-.2M53.2 153.1l.6 .1 .3 .2v1.1l-.3 .4h-.6zM53.2 141.2h.6l.3 .3v1l-.3 .5h-.6zM54.9 150.1l.4-.1a.43 .43 0 0 0 .4-.4 .43 .43 0 0 0-.4-.4h-.4v1.7M54.9 146.1h.4"/>
<path d="M55.3 146.1a.43 .43 0 0 0 .4-.5 .43 .43 0 0 0-.4-.4h-.4v1.8M55.3 157.1h-.4v1.8M55.3 157.1a.46 .46 0 0 1 .4 .5 .46 .46 0 0 1-.4 .4h-.4M55.4 141.6a.44 .44 0 0 0-.5-.4 .44 .44 0 0 0-.4 .4v.9a.44 .44 0 0 0 .4 .5 .44 .44 0 0 0 .5-.5v-.4h-.5M55.4 153.6a.44 .44 0 0 0-.5-.5 .44 .44 0 0 0-.4 .5v.9a.44 .44 0 0 0 .4 .4 .44 .44 0 0 0 .5-.4v-.5h-.5M56.1 157.5a.36 .36 0 0 1 .4-.4 .36 .36 0 0 1 .3 .4l-.7 1.4h.7M56.1 149.5l.4-.3v1.7M56.1 145.5l.4-.3v1.8M56.6 141.2v1.8l-.8-1.8v1.8M56.6 153.1v1.8l-.8-1.8v1.8M56.8 146.8v.2M56.8 150.8v.1"/>
<path d="M57 141.2h.6l.3 .3v1l-.3 .5h-.6zM57 153.1l.6 .1 .3 .2v1.1l-.3 .4h-.6zM57.2 158.7v.2M57.6 157.5l.3-.4v1.8M57.9 145.2h-.7v1a.36 .36 0 0 1 .4-.3 .36 .36 0 0 1 .3 .3l-.1 .7-.4 .1-.1-.2M57.9 149.5a.36 .36 0 0 0-.3-.3 .36 .36 0 0 0-.4 .3v1.1a.36 .36 0 0 0 .4 .3 .36 .36 0 0 0 .3-.3v-.4a.36 .36 0 0 0-.3-.3 .36 .36 0 0 0-.4 .3M133.9 141.2h.7l.2 .3v1l-.2 .5h-.7zM133.9 150.1l.5-.1a.43 .43 0 0 0 .4-.4 .43 .43 0 0 0-.4-.4h-.5v1.7M133.9 153.1l.7 .1 .2 .2v1.1l-.2 .4h-.7zM133.9 146.1h.5M134.4 146.1a.43 .43 0 0 0 .4-.5 .43 .43 0 0 0-.4-.4h-.5v1.8M134.4 157.1h-.5v1.8"/>
<path d="M134.4 157.1a.46 .46 0 0 1 .4 .5 .46 .46 0 0 1-.4 .4h-.5M135.2 149.5l.4-.3v1.7M135.2 157.5l.4-.4v1.8M135.2 145.5a.36 .36 0 0 1 .4-.3 .36 .36 0 0 1 .3 .3l-.7 1.5h.7M135.9 150.8v.1M135.9 158.7v.2M136.1 153.6a.44 .44 0 0 0-.5-.5 .44 .44 0 0 0-.4 .5v.9a.46 .46 0 0 0 .4 .4 .46 .46 0 0 0 .5-.4v-.5h-.5M136.1 141.6a.44 .44 0 0 0-.5-.4 .44 .44 0 0 0-.4 .4v.9a.44 .44 0 0 0 .4 .5 .44 .44 0 0 0 .5-.5v-.4h-.5M136.3 146.8v.2M136.3 157.4v-.3h.7l-.6 1.8M137 149.2h-.7v1a.36 .36 0 0 1 .3-.3 .36 .36 0 0 1 .4 .3l-.1 .6-.4 .1-.2-.1M137.4 145.2h-.8v1a.36 .36 0 0 1 .4-.3 .36 .36 0 0 1 .4 .3l-.1 .7-.4 .1-.2-.2"/>
<path d="M137.4 141.2v1.8l-1-1.8v1.8M137.4 153.1v1.8l-1-1.8v1.8M137.7 153.1l.6 .1 .3 .2v1.1l-.3 .4h-.6zM137.7 141.2h.6l.3 .3v1l-.3 .5h-.6zM176.7 157.1h.6l.3 .3v1.2l-.3 .3h-.6zM176.7 145.2h.6l.3 .2v1.3l-.3 .2-.6 .1zM178 150.1l.4-.1a.43 .43 0 0 0 .5-.4 .43 .43 0 0 0-.5-.4h-.4v1.7M178.3 142.1h.5a.44 .44 0 0 0 .4-.5 .44 .44 0 0 0-.4-.4h-.5v1.8M178.3 154h.5a.44 .44 0 0 0 .4-.4 .44 .44 0 0 0-.4-.5h-.5v1.8M178.9 145.6a.44 .44 0 0 0-.5-.4 .44 .44 0 0 0-.4 .4v.9a.44 .44 0 0 0 .4 .5 .44 .44 0 0 0 .5-.5v-.4h-.5M178.9 157.5a.44 .44 0 0 0-.5-.4 .44 .44 0 0 0-.4 .4v1a.44 .44 0 0 0 .4 .4 .44 .44 0 0 0 .5-.4v-.5h-.5M179.2 149.5a.35 .35 0 0 1 .4-.3 .35 .35 0 0 1 .3 .3l-.7 1.4h.7"/>
<path d="M179.6 153.5l.3-.4v1.8M179.6 141.5l.3-.3v1.8M180.1 145.2v1.8l-.9-1.8v1.8M180.1 157.1v1.8l-.9-1.8v1.8M180.3 142.8v.2M180.3 150.8v.1M180.3 154.7v.2M180.5 157.1h.6l.2 .3 .1 1.1-.3 .4h-.6zM180.5 145.2h.6l.2 .2 .1 1.1-.3 .4-.6 .1zM180.7 149.4v-.2h.7l-.6 1.7M181.2 142.2v.8M181.2 141.2l-.5 1.3h.7"/>
<path d="M181.4 153.5a.36 .36 0 0 0-.4-.4 .36 .36 0 0 0-.3 .4v1.1a.36 .36 0 0 0 .3 .3 .36 .36 0 0 0 .4-.3v-.4a.36 .36 0 0 0-.4-.3 .36 .36 0 0 0-.3 .3M6.5 165.1h.6l.2 .3 .1 1-.3 .4-.6 .1zM6.5 161.1h.6l.2 .3 .1 1.1-.3 .4h-.6zM8.6 165.5a.44 .44 0 0 0-.4-.4 .44 .44 0 0 0-.5 .4v.9a.46 .46 0 0 0 .5 .5 .46 .46 0 0 0 .4-.5v-.4h-.4M8.6 161.5a.44 .44 0 0 0-.4-.4 .44 .44 0 0 0-.5 .4v1a.46 .46 0 0 0 .5 .4 .46 .46 0 0 0 .4-.4v-.5h-.4M9.9 161.1v1.8l-.9-1.8v1.8M9.9 165.1v1.8l-.9-1.8v1.8M10.2 165.1h.7l.2 .3v1.2l-.2 .2-.7 .1zM10.2 161.1h.7l.2 .3v1.2l-.2 .3h-.7zM54.5 166h.4a.44 .44 0 0 0 .5-.5 .44 .44 0 0 0-.5-.4h-.4v1.8M54.9 161.1h-.4v1.8M54.9 161.1a.46 .46 0 0 1 .5 .4 .46 .46 0 0 1-.5 .5h-.4"/>
<path d="M55.8 165.4a.36 .36 0 0 1 .3-.3 .36 .36 0 0 1 .4 .3l-.7 1.5h.7M55.8 161.5a.36 .36 0 0 1 .3-.4 .36 .36 0 0 1 .4 .4l-.7 1.4h.7M56.8 162.7v.2M56.8 166.7v.2M57.7 161.1l-.5 1.4h.7M57.7 162.1v.8M57.9 165.4a.36 .36 0 0 0-.3-.3 .36 .36 0 0 0-.4 .3v1.1a.36 .36 0 0 0 .4 .4 .36 .36 0 0 0 .3-.4v-.3a.36 .36 0 0 0-.3-.4 .36 .36 0 0 0-.4 .4M133.9 165.1h.7l.2 .3v1l-.2 .4-.7 .1zM133.9 169.9h.5a.44 .44 0 0 0 .4-.4 .44 .44 0 0 0-.4-.4h-.5v1.8M134.4 161.1h-.5v1.8M134.4 161.1a.46 .46 0 0 1 .4 .4 .46 .46 0 0 1-.4 .5h-.5M135.2 169.4a.36 .36 0 0 1 .4-.3 .36 .36 0 0 1 .3 .3l-.7 1.5h.7"/>
<path d="M135.2 161.5a.36 .36 0 0 1 .4-.4 .36 .36 0 0 1 .3 .4l-.7 1.4h.7M136.1 165.5a.44 .44 0 0 0-.5-.4 .44 .44 0 0 0-.4 .4v.9a.46 .46 0 0 0 .4 .5 .46 .46 0 0 0 .5-.5v-.4h-.5M136.3 162.7v.2M136.3 170.7v.2M136.6 161.5l.4-.4v1.8M137.4 169.4a.36 .36 0 0 0-.4-.3 .36 .36 0 0 0-.4 .3v1.1a.36 .36 0 0 0 .4 .3 .36 .36 0 0 0 .4-.3v-.4a.36 .36 0 0 0-.4-.3 .36 .36 0 0 0-.4 .3M137.4 165.1v1.8l-1-1.8v1.8M137.7 165.1h.6l.3 .3v1l-.3 .4-.6 .1zM176.7 169.1h.6l.3 .2v1.3l-.3 .2-.6 .1zM178 166h.4a.46 .46 0 0 0 .5-.5 .46 .46 0 0 0-.5-.4h-.4v1.8M178.4 161.1h-.4v1.8M178.4 161.1a.46 .46 0 0 1 .5 .4 .46 .46 0 0 1-.5 .5h-.4"/>
<path d="M178.9 169.5a.44 .44 0 0 0-.5-.4 .44 .44 0 0 0-.4 .4v.9a.46 .46 0 0 0 .4 .5 .46 .46 0 0 0 .5-.5v-.5h-.5M179.2 165.4a.35 .35 0 0 1 .4-.3 .35 .35 0 0 1 .3 .3l-.7 1.5h.7M179.2 161.5a.35 .35 0 0 1 .4-.4 .35 .35 0 0 1 .3 .4l-.7 1.4h.7M180.1 169.1v1.8l-.9-1.8v1.8M180.3 162.7v.2M180.3 166.7v.2M180.5 169.1h.6l.2 .2 .1 1.1-.3 .4-.6 .1zM180.7 161.2l.4-.1 .3 .2v1.2a.36 .36 0 0 1-.4 .4 .36 .36 0 0 1-.3-.4zM181.2 165.1l-.5 1.3h.7M181.2 166.1v.8M249.4 170.9l.7-1.8 .6 1.8M249.4 174.8l.7-1.8 .6 1.8"/>
<path d="M249.6 170.3h.9M249.6 174.3h.9M251.1 169.1v1.8M251.1 173v1.8M251.4 169.4l.4-.3v1.8M252.1 173.8a.36 .36 0 0 1-.3 .3 .36 .36 0 0 1-.4-.3v-.4a.36 .36 0 0 1 .4-.4 .36 .36 0 0 1 .3 .4v1.1a.36 .36 0 0 1-.3 .3 .36 .36 0 0 1-.4-.3"/>
<circle cx="57.6" cy="34.1" r=".39"/>
<circle cx="251.8" cy="137.6" r=".38"/>
</g>
<g fill="#000">
<circle cx="265.4" cy="48.4" r=".75"/>
<circle cx="265.4" cy="44.4" r=".75"/>
<circle cx="265.4" cy="40.5" r=".75"/>
<circle cx="265.4" cy="76.3" r=".75"/>
<circle cx="265.4" cy="72.3" r=".75"/>
<circle cx="265.4" cy="80.3" r=".75"/>
<circle cx="265.4" cy="116.1" r=".75"/>
<circle cx="265.4" cy="112.1" r=".75"/>
<circle cx="265.4" cy="108.1" r=".75"/>
<circle cx="265.4" cy="140" r=".75"/>
<circle cx="265.4" cy="147.9" r=".75"/>
<circle cx="265.4" cy="144" r=".75"/>
<circle cx="265.4" cy="175.8" r=".75"/>
<circle cx="265.4" cy="179.8" r=".75"/>
<circle cx="265.4" cy="183.8" r=".75"/>
</g>
<path d="M66.2 20.6l-3.9 4v63.6M2.5 88.2v-63.6l4-4h235l4 4v147.3M2.5 100.2v83.6l4 4h175.2l4-4v-83.6M62.3 100.2v79.6l7.9 8M130 100.2v83.6l-4 4" fill="none" stroke="#000" stroke-width="1.2"/>
<g font-size="3.7">
<text x="289.9" y="39.3">X4</text>
<text x="285.3" y="44.5">X4</text>
<text x="285.3" y="48.4">X4</text>
<text x="285.3" y="52.4">X4</text>
<text x="289.9" y="71.1">X5</text>
<text x="285.3" y="76.3">X5</text>
<text x="285.3" y="80.3">X5</text>
<text x="285.3" y="84.3">X5</text>
<text x="289.9" y="107">X3</text>
<text x="285.3" y="112.1">X3</text>
<text x="285.3" y="116.1">X3</text>
<text x="285.3" y="120.1">X3</text>
<text x="285.3" y="144">X1</text>
<text x="289.9" y="138.8">X1</text>
<text x="285.3" y="148">X1</text>
<text x="285.3" y="151.9">X1</text>
<text x="285.3" y="179.8">X2</text>
<text x="289.9" y="174.6">X2</text>
<text x="285.3" y="183.8">X2</text>
<text x="285.3" y="187.8">X2</text>
</g>
<g font-size="3.2">
<text x="274.1" y="45.6">GND</text>
<text x="274.1" y="49.6">GND</text>
<text x="274.1" y="53.6">GND</text>
<text x="274.1" y="77.5">GND</text>
<text x="274.1" y="81.4">GND</text>
<text x="274.1" y="85.4">GND</text>
<text x="274.1" y="113.3">GND</text>
<text x="274.1" y="117.3">GND</text>
<text x="274.1" y="121.3">GND</text>
<text x="274.1" y="149.1">GND</text>
<text x="274.1" y="145.2">GND</text>
<text x="274.1" y="153.1">GND</text>
<text x="274.1" y="185">GND</text>
<text x="274.1" y="181">GND</text>
<text x="274.1" y="188.9">GND</text>
</g>
<g font-size="2.1">
<text x="27.4" y="38.5">68</text>
<text x="38.8" y="38.5">34</text>
<text x="27.4" y="42.5">66</text>
<text x="27.4" y="46.5">64</text>
<text x="38.8" y="42.5">32</text>
<text x="38.8" y="46.5">30</text>
<text x="271.6" y="46.5">3</text>
<text x="27.4" y="50.5">62</text>
<text x="38.8" y="50.5">28</text>
<text x="271.6" y="50.5">5</text>
<text x="27.4" y="54.5">60</text>
<text x="27.4" y="58.4">58</text>
<text x="38.8" y="54.5">26</text>
<text x="38.8" y="58.4">24</text>
<text x="271.6" y="54.5">4</text>
<text x="27.4" y="62.4">56</text>
<text x="38.8" y="62.4">22</text>
<text x="27.4" y="66.4">54</text>
<text x="27.4" y="70.4">52</text>
<text x="38.8" y="66.4">20</text>
<text x="38.8" y="70.4">18</text>
<text x="27.4" y="74.4">50</text>
<text x="38.8" y="74.4">16</text>
<text x="27.4" y="78.3">48</text>
<text x="27.4" y="82.3">46</text>
<text x="38.8" y="78.3">14</text>
<text x="38.8" y="82.3">12</text>
<text x="271.6" y="82.3">4</text>
<text x="271.6" y="78.3">3</text>
<text x="27.4" y="86.3">44</text>
<text x="38.8" y="86.3">10</text>
<text x="271.6" y="86.3">5</text>
<text x="27.4" y="90.3">42</text>
<text x="27.4" y="94.3">40</text>
<text x="38.8" y="90.3">8</text>
<text x="38.8" y="94.3">6</text>
<text x="27.4" y="98.2">38</text>
<text x="38.8" y="98.2">4</text>
<text x="150.8" y="98.2">40</text>
<text x="162.3" y="98.2">39</text>
<text x="27.4" y="102.2">36</text>
<text x="27.4" y="106.2">67</text>
<text x="38.8" y="102.2">2</text>
<text x="38.8" y="106.2">33</text>
<text x="150.8" y="102.2">38</text>
<text x="150.8" y="106.2">36</text>
<text x="162.3" y="102.2">37</text>
<text x="162.3" y="106.2">35</text>
<text x="27.4" y="110.2">65</text>
<text x="38.8" y="110.2">31</text>
<text x="150.8" y="110.2">34</text>
<text x="162.3" y="110.2">33</text>
<text x="27.4" y="114.2">63</text>
<text x="27.4" y="118.2">61</text>
<text x="38.8" y="114.2">29</text>
<text x="38.8" y="118.2">27</text>
<text x="150.8" y="114.2">32</text>
<text x="150.8" y="118.2">30</text>
<text x="162.3" y="114.2">31</text>
<text x="162.3" y="118.2">29</text>
<text x="271.6" y="118.2">4</text>
<text x="271.6" y="114.2">3</text>
<text x="27.4" y="122.1">59</text>
<text x="38.8" y="122.1">25</text>
<text x="150.8" y="122.1">28</text>
<text x="162.3" y="122.1">27</text>
<text x="271.6" y="122.1">5</text>
<text x="27.4" y="126.1">57</text>
<text x="27.4" y="130.1">55</text>
<text x="38.8" y="126.1">23</text>
<text x="38.8" y="130.1">21</text>
<text x="150.8" y="126.1">26</text>
<text x="150.8" y="130.1">24</text>
<text x="162.3" y="126.1">25</text>
<text x="162.3" y="130.1">23</text>
<text x="27.4" y="134.1">53</text>
<text x="38.8" y="134.1">19</text>
<text x="150.8" y="134.1">22</text>
<text x="162.3" y="134.1">21</text>
<text x="27.4" y="138">51</text>
<text x="27.4" y="142">49</text>
<text x="38.8" y="138">17</text>
<text x="38.8" y="142">15</text>
<text x="150.8" y="138">20</text>
<text x="150.8" y="142">18</text>
<text x="162.3" y="138">19</text>
<text x="162.3" y="142">17</text>
<text x="27.4" y="146">47</text>
<text x="27.4" y="150">45</text>
<text x="38.8" y="146">13</text>
<text x="38.8" y="150">11</text>
<text x="150.8" y="146">16</text>
<text x="150.8" y="150">14</text>
<text x="162.3" y="146">15</text>
<text x="162.3" y="150">13</text>
<text x="271.6" y="150">4</text>
<text x="271.6" y="146">3</text>
<text x="27.4" y="154">43</text>
<text x="38.8" y="154">9</text>
<text x="150.8" y="154">12</text>
<text x="162.3" y="154">11</text>
<text x="271.6" y="154">5</text>
<text x="27.4" y="158">41</text>
<text x="27.4" y="161.9">39</text>
<text x="38.8" y="158">7</text>
<text x="38.8" y="161.9">5</text>
<text x="150.8" y="158">10</text>
<text x="152.1" y="161.9">8</text>
<text x="162.3" y="158">9</text>
<text x="162.3" y="161.9">7</text>
<text x="27.4" y="165.9">37</text>
<text x="38.8" y="165.9">3</text>
<text x="152.1" y="165.9">6</text>
<text x="162.3" y="165.9">5</text>
<text x="27.4" y="169.9">35</text>
<text x="38.8" y="169.9">1</text>
<text x="152.1" y="169.9">4</text>
<text x="152.1" y="173.9">2</text>
<text x="162.3" y="169.9">3</text>
<text x="162.3" y="173.9">1</text>
<text x="271.6" y="185.8">4</text>
<text x="271.6" y="181.8">3</text>
<text x="271.6" y="189.8">5</text>
</g>
</svg>
